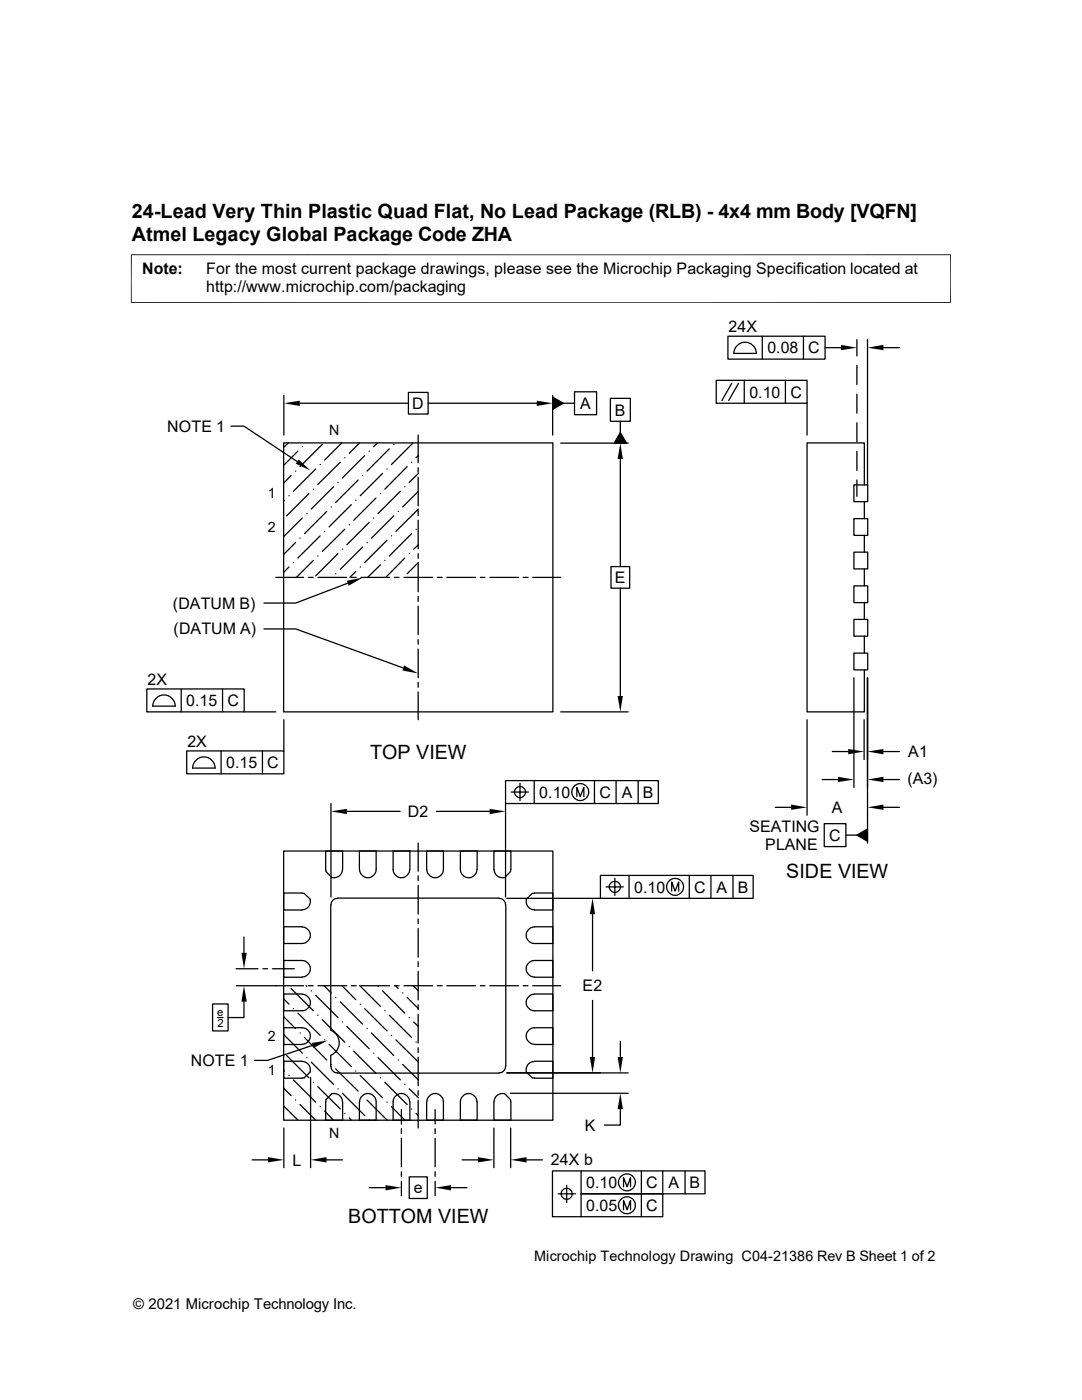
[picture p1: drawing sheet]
<svg xmlns="http://www.w3.org/2000/svg" width="216mm" height="279mm" viewBox="0 0 216 279" stroke-linecap="round" stroke-linejoin="round" font-family="sans-serif">
<g fill="none" stroke="#000" stroke-width=".25">
<path d="M56.6 78.9v7.9M81.5 78.3h3.9v4.3h-3.9zM110.3 79.2l2.1 1.3-2.1 1.2zM110.3 78.9v7.9M114.6 78.2h4.4v4.6h-4.4zM121.8 79.5h4v4.6h-4zM142.9 75.9h18.1v4.6h-18.1zM145.2 67.1h19.4v4.6h-19.4zM146 76.5l-1.9 3.4M147.4 76.5l-2 3.4M148.5 75.9v4.6M150.9 70.5a2.24 2.24 0 0 0-2.2-2.2 2.24 2.24 0 0 0-2.3 2.2h4.6"/>
<path d="M152.1 67.1v4.6M156.7 75.9v4.6M160.3 67.1v4.6M164.6 69.4h3.2M171 67.8v3.2M171 72.9v3.9M171 78.7v3.8M173.1 67.8v29M176.3 69.4h3.2M46.1 85h2.6l10.6 7.1M56.6 88.4h53.7v53.7h-53.7zM56.8 99.8l-.2 .2"/>
<path d="M57.5 88.4l-.9 .9M57.7 98.9h.1M58.1 94.9l-1.5 1.5M59 94h.1M59.4 90l-2.8 2.9M59.8 80.5h21.7M60.3 89.2h.1M61.6 98.5l-4.4 4.5M62.5 97.6h.1M63 93.6l-4.5 4.4M63.9 92.7h.1M64.3 88.7l-4.4 4.4"/>
<path d="M66.5 97.2l-4.4 4.4M67.4 96.3h.1M67.9 92.2l-4.5 4.5M68.2 88.4l-3.4 3.4M68.8 91.4h.1M71 99.8h.1M71.5 95.8l-4.5 4.5M71.8 88.4l-2.1 2.1M72.3 94.9h.1M72.8 90.9l-4.5 4.5M73.7 90h.1M75 99.4l-4.4 4.4"/>
<path d="M75.3 88.4l-.8 .8M75.9 98.5h.1M76.3 94.5l-4.4 4.4M77.2 93.6h.1M77.7 89.6l-4.5 4.4M78.6 88.7h.1M79.9 98l-4.5 4.5M80.8 97.2h.1M81.2 93.1l-4.4 4.5M82.1 92.2h.1M82.4 88.4l-4.3 4.3M83.4 86.8v5.6"/>
<path d="M83.4 93.3v1M83.4 95.3v5.7M83.5 90.9l-.5 .5M83.5 94.5l-1.8 1.8M83.5 98l-3.2 3.2M85.4 80.5h21.7M111.9 88.4h13.4M112.4 80.5h2.2M123.8 86.3l1.2 2.1h-2.4zM123.8 84.1v2.2M123.8 91.6v21.5M161 80.5v6.3"/>
<path d="M170.4 96.8h2.7v3.3h-2.7zM171 84.4v3.8M171 90.1v3.8M171 95.8v3.3M172.5 96.8v-8.4h-11.5v53.7h11.5v-8.4M55 115.2h5.6M57.7 113.2l-1.1 1M58.5 112.3h.1M59 108.3l-2.4 2.4M59.9 107.4h.1M60.3 103.4l-3.7 3.7M61.2 102.5h.1"/>
<path d="M61.6 115.2h.9M62.5 111.8l-3.4 3.4M63.4 111h.1M63.5 115.2h5.7M63.9 106.9l-4.5 4.5M64.8 106h.1M65.2 102.1l-4.5 4.4M66.1 101.2h.1M67 114.5h.1M67.4 110.5l-4.4 4.4M68.3 109.6h.1M68.8 105.6l-4.5 4.5"/>
<path d="M69.4 116.4l-10.4 4h-6.3M69.7 104.7h.1M70.1 100.7l-4.4 4.5M70.1 115.2h1M71 114l-1.2 1.2M71.9 113.2h.1M72 115.2h5.7M72.3 109.2l-4.4 4.4M73.2 108.3h.1M73.7 104.3l-4.5 4.4M74.5 103.4h.1M75.9 112.7l-2.5 2.5"/>
<path d="M76.8 111.8h.1M77.2 107.8l-4.4 4.5M78.1 106.9h.1M78.6 103l-4.5 4.4M78.7 115.2h.9M79.5 102.1h.1M80.6 115.2h5.7M80.8 111.4l-3.8 3.8M81.7 110.5h.1M82.1 106.5l-4.4 4.5M83 105.6h.1M83.4 101.9v1"/>
<path d="M83.4 103.8v5.7M83.4 110.5v.9M83.4 112.4v5.7M83.4 119v1M83.5 101.6l-4.5 4.4M83.5 108.7l-1 .9M83.5 112.3l-2.3 2.2M87.2 115.2h1M89.2 115.2h5.7M95.8 115.2h1M97.7 115.2h5.8M104.4 115.2h1"/>
<path d="M106.3 115.2h5.6M121.9 113.1h3.7v4.3h-3.7zM123.8 117.4v21.5M170.4 116.9h2.7v3.4h-2.7zM170.4 110.2h2.7v3.3h-2.7zM170.4 103.5h2.7v3.3h-2.7zM172.5 100.1v3.4M172.5 106.8v3.4M172.5 113.5v3.4M29.3 137.5h19.4v4.6h-19.4zM36.2 137.5v4.6M44.4 137.5v4.6"/>
<path d="M52.7 125.5h6.3l21.5 7.8M83.4 120.9v5.8M83.4 127.6v1M83.4 129.5v5.8M83.4 136.2v1M83.4 138.1v5.5M170.4 130.3h2.7v3.4h-2.7zM170.4 123.6h2.7v3.4h-2.7zM170.4 135.3v21.8M172.5 120.3v3.3M172.5 127v3.3M173.1 135.3v33"/>
<path d="M30.4 140.9h4.6M30.5 140.9a2.24 2.24 0 0 1 2.2-2.2 2.24 2.24 0 0 1 2.3 2.2M37.3 149.9h19.3v4.5h-19.3zM38.4 153.3h4.5a2.24 2.24 0 0 0-2.2-2.3 2.24 2.24 0 0 0-2.3 2.3M44.1 149.9v4.5M48.7 142.1h6.3M52.4 149.9v4.5M56.6 143.6v6.3M100.9 155.8h30.5v4.6h-30.5zM102 158.1h3.5M103.8 156.3v3.5M106.6 155.8v4.6"/>
<path d="M111.9 142.1h13.4M115.1 159v-1.9l.7 1.9 .7-1.9v1.9M118.6 155.8v4.6M122.9 155.8v4.6M127.3 155.8v4.6M161 143.6v19.1M164 155.6h3.2M166.1 150h3.1M172.4 143.6v8M176.3 150h3.2M176.3 155.6h3.2M56.6 169.8h53.7v53.8h-53.7z"/>
<path d="M60.3 178.2h-3.7v3.4h3.7M60.3 178.3h.4l1.2 1.2M61.9 179.5a1.65 1.65 0 0 1-1.6 2.1M66 160.4v18.6M67.4 179.3a1.3 1.3 0 0 0-1.4 1.3M67.4 179.2h32.2M68.3 173.5a1.65 1.65 0 0 1-2 1.6M68.4 173.5v-3.7h-3.4l.1 4.1 1.2 1.3M69.2 161.9h10.6M71.7 169.8h3.4v3.7a1.67 1.67 0 0 1-1.7 1.7 1.67 1.67 0 0 1-1.7-1.7zM81.7 173.5a1.65 1.65 0 0 1-1.6 1.7 1.65 1.65 0 0 1-1.7-1.7v-3.7h3.4v3.7M83.4 168.3v5.6"/>
<path d="M83.4 174.8v1M83.4 176.7v5.7M85.1 169.8h3.4v3.7a1.67 1.67 0 0 1-1.7 1.7 1.67 1.67 0 0 1-1.7-1.7zM87.1 161.9h10.6M95.2 173.5a1.65 1.65 0 0 1-1.7 1.7 1.65 1.65 0 0 1-1.6-1.7v-3.7h3.3v3.7M99.6 179.3a1.3 1.3 0 0 1 1.3 1.3M100.7 175.1a1.71 1.71 0 0 1-2.1-1.6v-3.7h3.3v4.1l-1.2 1.3M100.9 160.4v18.6M101.1 179.3h18.7M106.6 178.2h3.7v3.4h-3.7M106.6 178.3h-.4l-1.2 1.2a1.65 1.65 0 0 0 1.6 2.1M119.8 174.7h30.5v4.6h-30.5z"/>
<path d="M120.9 177h3.5M121.5 177a1.14 1.14 0 0 1 1.2-1.1 1.14 1.14 0 0 1 1.1 1.1M121.6 177a1.1 1.1 0 0 0 1.1 1.1 1.1 1.1 0 0 0 1.1-1.1M122.7 175.3v3.4M125.5 174.7v4.6M134 177.8v-1.8l.7 1.8 .7-1.8v1.8M137.5 174.7v4.6M141.9 174.7v4.6M146.3 174.7v4.6M154.7 161.1h3.2M164.5 164.4h4.3v4.6h-4.3zM168.8 166.7h2.2"/>
<path d="M171 166.7l2.1-1.3v2.5zM176.3 161.1h3.2M47.1 196.7h13.5M47.1 193.3h4.4M48.7 199.9v3.2h-3.2M48.7 187v3.2M52.5 193.3h.9M54.4 193.3h4.3M56.6 199.3l1.1 1.1M58.1 197.3l4.4 4.4M60.3 185h-3.7v3.3h3.7a1.65 1.65 0 0 0 1.6-1.7 1.65 1.65 0 0 0-1.6-1.6M60.3 195a1.65 1.65 0 0 0 1.6-1.7 1.65 1.65 0 0 0-1.6-1.6h-3.7v3.3h3.7"/>
<path d="M60.3 198.4h-3.7v3.3h3.7a1.65 1.65 0 0 0 1.6-1.6 1.65 1.65 0 0 0-1.6-1.7M61.1 196.7l.1 .2M61.6 196.7h.9M62.1 197.7h.1M63 198.6l4.4 4.5M63.5 196.7h5.7M64.6 196.7l1.5 1.5M66 180.6v25a2.69 2.69 0 0 1 1.7 2.5 2.69 2.69 0 0 1-1.7 2.5v2.2M67 199.1h.1M67.9 199.9l4.4 4.5M68.2 196.7l2.8 2.8M70.1 196.7h1"/>
<path d="M71.8 196.7l4.1 4.1M72 196.7h5.7M75.4 196.9h.1M76.3 197.7l4.5 4.5M78.7 196.7h.9M78.9 196.7l.6 .6M80.3 198.2h.1M80.6 196.7h5.7M81.2 199.1l2.3 2.2M82.4 196.7l1.1 1M83.4 183.4v.9M83.4 185.3v5.7"/>
<path d="M83.4 191.9v1M83.4 193.8v5.8M87.2 196.7h1M89.2 196.7h5.7M95.8 196.7h1M97.7 196.7h5.8M100.9 180.6v32.2M104.4 196.7h1M106.3 196.7h5.6M106.6 198.4h3.7v3.3h-3.7a1.65 1.65 0 0 1-1.6-1.6 1.65 1.65 0 0 1 1.6-1.7M106.6 195a1.65 1.65 0 0 1-1.6-1.7 1.65 1.65 0 0 1 1.6-1.6h3.7v3.3h-3.7M106.6 185h3.7v3.3h-3.7a1.65 1.65 0 0 1-1.6-1.7 1.65 1.65 0 0 1 1.6-1.6"/>
<path d="M118.2 182.5v11.3M118.2 199.6v11.3M42.4 200.4h3.1v5.3h-3.1zM43.4 203.1h1.1M56.6 217.2l1.5 1.5M56.6 213.6l.2 .1M56.6 206.5l3.7 3.7M56.6 202.9l2.4 2.4M57.2 210.7l4.4 4.4M57.7 214.6h.1M58.5 215.5l4.5 4.5M58.5 201.3h.1"/>
<path d="M59 219.5h.1M59.4 202.2l4.5 4.4M59.9 206.2h.1M60.3 208.4a1.65 1.65 0 0 0 1.6-1.6 1.65 1.65 0 0 0-1.6-1.7h-3.7v3.3h3.7M60.3 211.8h-3.7v3.4h3.7M60.3 211.8a1.65 1.65 0 0 1 1.6 2.1M60.7 207.1l4.5 4.4M61.2 211.1h.1M61.9 213.9l-1.2 1.2h-.4M62 215.1v17.9M62.1 212l4.4 4.4M62.4 208.6l-9 3h-2.6"/>
<path d="M62.5 216h.1M63.4 216.9l4.5 4.4M63.4 202.6h.1M64.3 203.5l4.5 4.5M64.8 207.5h.1M65.7 208.4l4.4 4.5M66 212.8a1.3 1.3 0 0 0 1.4 1.3M66.1 212.4h.1M66.3 218.2l-1.2 1.3-.1 4.1h3.4v-3.7M66.3 218.3a1.65 1.65 0 0 1 2 1.6M67 213.3l4.5 4.5M67.4 214.2h32.2"/>
<path d="M67.4 217.3h.1M68.3 218.2l4.5 4.4M68.3 204h.1M69.2 204.9l4.5 4.4M69.7 208.9h.1M70.6 209.8l4.4 4.4M71 213.7h.1M71.9 214.6l4.4 4.5M71.9 200.4h.1M72.3 218.7h.1M72.4 218.6a1.63 1.63 0 0 1 1.7-.2 1.63 1.63 0 0 1 1 1.5v3.7h-3.4l.1-3.7a1.56 1.56 0 0 1 .6-1.3zM72.8 201.3l4.4 4.4"/>
<path d="M73.2 219.5l4.1 4.1M73.2 205.3h.1M74.1 206.2l4.5 4.5M74.5 210.2h.1M75.4 211.1l4.5 4.4M75.9 215.1h.1M76.8 216l4.4 4.4M76.8 201.7h.1M77.2 220h.1M77.7 202.6l4.4 4.5M78.1 206.6h.1M79 207.5l4.5 4.5"/>
<path d="M79.5 211.5h.1M80.3 212.4l3.2 3.1M80.8 216.4h.1M81.7 217.3l1.8 1.8M81.7 203.1h.1M81.7 219.9a1.65 1.65 0 0 0-1.6-1.7 1.65 1.65 0 0 0-1.7 1.7v3.7h3.4v-3.7M82.5 204l1 .9M83 208h.1M83.4 200.5v1M83.4 202.4v5.8M83.4 209.1v1M83.4 211v5.7"/>
<path d="M83.4 217.7v.9M83.4 219.6v5.5M85.6 218.9a1.63 1.63 0 0 1 1.8-.6 1.63 1.63 0 0 1 1.1 1.6v3.7h-3.4l.1-3.7zM95.2 219.9a1.65 1.65 0 0 0-1.7-1.7 1.65 1.65 0 0 0-1.6 1.7v3.7h3.3v-3.7M100.7 218.2l1.2 1.3v4.1h-3.3v-3.7a1.71 1.71 0 0 1 2.1-1.6M100.9 212.8a1.3 1.3 0 0 1-1.3 1.3M101.1 214.1h24.2M101.8 218.2h23.5M106.6 208.4a1.65 1.65 0 0 1-1.6-1.6 1.65 1.65 0 0 1 1.6-1.7h3.7v3.3h-3.7M106.6 211.8h3.7v3.4h-3.7M106.6 211.8a1.65 1.65 0 0 0-1.6 2.1l1.2 1.2h.4M123.8 207.8v3.1"/>
<path d="M50.3 231.5h3.2M56.6 220.7l2.8 2.8M56.6 225.1v7.9M59.9 220.4l3.1 3.2M63.9 220.9h.1M64.8 221.7l1.7 1.9M65.2 231.5h3.1M68.8 222.2h.1M69.7 223.1l.4 .5M73.7 223.5h.1M73.7 237h3.2M78.1 220.9l2.7 2.7"/>
<path d="M80.1 221.4v2.9M80.1 225.3v.9M80.1 227.2v5.7M80.1 233.8v1M80.1 235.8v2.8M81.7 234.9h3.6v4.3h-3.6zM82.1 221.3h.1M83 222.2l.5 .4M86.8 221.4v2.9M86.8 225.3v.9M86.8 227.2v5.7M86.8 233.8v1"/>
<path d="M86.8 235.8v2.8M90 237h3.2M92.2 231.5h3.2M98.6 225.1v7.9M101.9 225.1v7.9M105.1 231.5h3.1M111.4 238.3h3.4M113.1 236.6v3.4M116 233.7v4.6h16.2v4.5h-22v-9.1h30.5v4.6h-24.7v4.5M123.8 221.4v3.1h-3.2M124.4 236.9v-1.9l.7 1.9 .7-1.9v1.9M128 233.7v9.1"/>
<path d="M132.2 233.7v4.6M136.7 233.7v4.6M124.4 241.4v-1.8l.7 1.8 .7-1.8v1.8"/>
<circle cx="103.7" cy="158.1" r="1.11"/>
<circle cx="115.8" cy="158.1" r="1.69"/>
<circle cx="134.7" cy="177" r="1.69"/>
<circle cx="113.1" cy="238.3" r="1.11"/>
<circle cx="125.1" cy="236" r="1.69"/>
<circle cx="125.1" cy="240.5" r="1.69"/>
</g>
<g fill="#000">
<path d="M56.6 80.5l3.2-.5v1zM107.1 80l3.2 .5-3.2 .5zM167.8 68.8l3.2 .6-3.2 .5zM173.1 69.4l3.2-.6v1.1zM59.6 91.7l2.3 2.2-2.9-1.4zM110.3 79.2l2.1 1.3-2.1 1.2zM123.8 88.4l.5 3.2h-1.1zM123.8 86.3l1.2 2.1h-2.4zM69.2 115.9l3.2-.6-2.8 1.6zM80.6 132.8l2.8 1.6-3.1-.6zM123.2 138.9h1.1l-.5 3.2zM167.2 155l3.2 .6-3.2 .5z"/>
<path d="M169.2 149.5l3.2 .5-3.2 .5zM173.1 150l3.2-.5v1zM173.1 155.6l3.2-.6v1.1zM66 161.9l3.2-.5v1.1zM97.7 161.4l3.2 .5-3.2 .6zM157.9 160.6l3.1 .5-3.1 .5zM171 166.7l2.1-1.3v2.5zM173.1 161.1l3.2-.5v1zM48.2 190.2h1l-.5 3.1zM48.7 196.7l.5 3.2h-1zM118.2 179.3l.5 3.2h-1zM62.2 208.2l3.2-.6-2.8 1.5z"/>
<path d="M117.7 210.9h1l-.5 3.2zM123.2 210.9h1.1l-.5 3.2zM53.5 230.9l3.1 .6-3.1 .5zM62 231.5l3.2-.6v1.1zM76.9 236.5l3.2 .5-3.2 .6zM86.8 237l3.2-.5v1.1zM95.4 230.9l3.2 .6-3.2 .5zM101.9 231.5l3.2-.6v1.1zM123.8 218.2l.5 3.2h-1.1z"/>
</g>
<path d="M26.1 50.8h163.6M26.2 50.8v9.7M189.7 50.8v9.7M26.1 60.4h163.6" fill="none" stroke="#000" stroke-width=".2"/>
<g font-size="3.9">
<text x="26.3" y="43.5">24-Lead Very Thin Plastic Quad Flat, No Lead Package (RLB) - 4x4 mm Body [VQFN]</text>
<text x="26.3" y="48">Atmel Legacy Global Package Code ZHA</text>
<text x="73.8" y="151.4">TOP VIEW</text>
<text x="156.9" y="175.2">SIDE VIEW</text>
<text x="69.5" y="244">BOTTOM VIEW</text>
</g>
<g font-size="3.2">
<text x="28.4" y="54.6">Note:</text>
<text x="41.1" y="54.6">For the most current package drawings, please see the Microchip Packaging Specification located at</text>
<text x="41.1" y="58.3">http://www.microchip.com/packaging</text>
<text x="145.4" y="66.3">24X</text>
<text x="153.1" y="70.5">0.08</text>
<text x="161.3" y="70.5">C</text>
<text x="82.3" y="81.6">D</text>
<text x="115.8" y="81.6">A</text>
<text x="122.7" y="82.9">B</text>
<text x="149.5" y="79.3">0.10</text>
<text x="157.7" y="79.3">C</text>
<text x="33.4" y="86.2">NOTE 1</text>
<text x="122.7" y="116.4">E</text>
<text x="34.5" y="121.5">(DATUM B)</text>
<text x="34.6" y="126.6">(DATUM A)</text>
<text x="29.5" y="136.7">2X</text>
<text x="37.2" y="140.9">0.15</text>
<text x="45.4" y="140.9">C</text>
<text x="37.4" y="149.1">2X</text>
<text x="45.1" y="153.3">0.15</text>
<text x="53.3" y="153.3">C</text>
<text x="181.2" y="151.1">A1</text>
<text x="107.6" y="159.2">0.10</text>
<text x="119.6" y="159.2">C</text>
<text x="124.1" y="159.2">A</text>
<text x="128.3" y="159.2">B</text>
<text x="181.1" y="156.4">(A3)</text>
<text x="81.4" y="163.1">D2</text>
<text x="149.5" y="166">SEATING</text>
<text x="165.4" y="167.8">C</text>
<text x="166" y="162.3">A</text>
<text x="152.7" y="169.7">PLANE</text>
<text x="126.5" y="178.1">0.10</text>
<text x="138.5" y="178.1">C</text>
<text x="143" y="178.1">A</text>
<text x="147.2" y="178.1">B</text>
<text x="116.2" y="197.9">E2</text>
<text x="38.1" y="212.8">NOTE 1</text>
<text x="116.7" y="225.7">K</text>
<text x="58.4" y="232.6">L</text>
<text x="109.9" y="232.6">24X b</text>
<text x="82.6" y="238.2">e</text>
<text x="117" y="237.1">0.10</text>
<text x="128.9" y="237.1">C</text>
<text x="133.4" y="237.1">A</text>
<text x="137.6" y="237.1">B</text>
<text x="117" y="241.7">0.05</text>
<text x="128.9" y="241.7">C</text>
</g>
<text font-size="3" x="26.6" y="261.3">© 2021 Microchip Technology Inc.</text>
<text font-size="2.9" x="106.6" y="251.6">Microchip Technology Drawing C04-21386 Rev B Sheet 1 of 2</text>
<g font-size="2.8">
<text x="65.7" y="86.8">N</text>
<text x="53.5" y="99.5">1</text>
<text x="53.5" y="106.2">2</text>
<text x="53.5" y="207.8">2</text>
<text x="53.5" y="214.5">1</text>
<text x="65.7" y="227.2">N</text>
</g>
<g font-size="2.2">
<text x="43.3" y="202.8">e</text>
<text x="43.4" y="204.9">2</text>
</g>
</svg>
